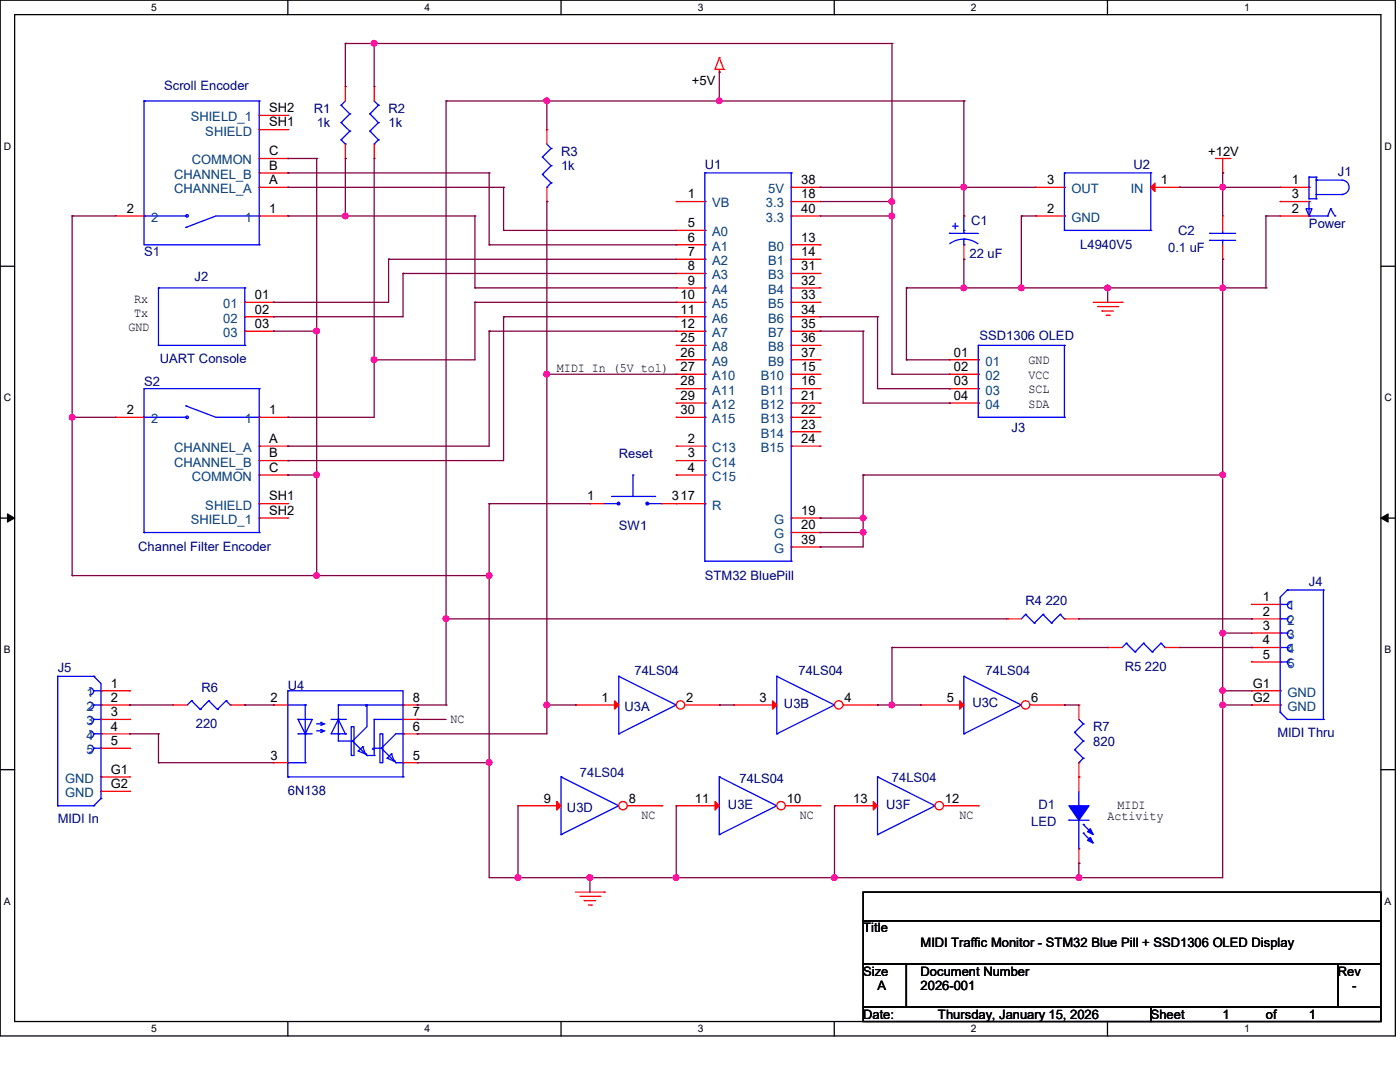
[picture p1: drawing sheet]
<svg xmlns="http://www.w3.org/2000/svg" width="279mm" height="216mm" viewBox="0 0 279 216" stroke-linecap="round" stroke-linejoin="round" font-family="sans-serif">
<path d="M0 0h278.5v206.7h-278.5zM2.9 2.9h272.7v200.9h-272.7z" fill="none" stroke="#000" stroke-width=".25"/>
<g fill="#fff">
<path d="M30.2 .3h1.1v2.3h-1.1z"/>
<path d="M30.2 204.1h1.1v2.3h-1.1z"/>
</g>
<path d="M57.4 0v2.9M57.4 203.8v2.9" fill="none" stroke="#000" stroke-width=".25"/>
<g fill="#fff">
<path d="M84.7 .3h1.1v2.3h-1.1z"/>
<path d="M84.7 204.1h1.1v2.3h-1.1z"/>
</g>
<path d="M112 0v2.9M112 203.8v2.9" fill="none" stroke="#000" stroke-width=".25"/>
<g fill="#fff">
<path d="M139.2 .3h1.1v2.3h-1.1z"/>
<path d="M139.2 204.1h1.1v2.3h-1.1z"/>
</g>
<path d="M166.5 0v2.9M166.5 203.8v2.9" fill="none" stroke="#000" stroke-width=".25"/>
<g fill="#fff">
<path d="M193.8 .3h1.1v2.3h-1.1z"/>
<path d="M193.8 204.1h1.1v2.3h-1.1z"/>
</g>
<path d="M221 0v2.9M221 203.8v2.9" fill="none" stroke="#000" stroke-width=".25"/>
<g fill="#fff">
<path d="M248.3 .3h1.1v2.3h-1.1z"/>
<path d="M248.3 204.1h1.1v2.3h-1.1z"/>
<path d="M.8 28h1.4v2.3h-1.4z"/>
<path d="M276.3 28h1.4v2.3h-1.4z"/>
<path d="M.8 78.2h1.4v2.3h-1.4z"/>
<path d="M276.3 78.2h1.4v2.3h-1.4z"/>
</g>
<path d="M0 53.1h2.9M275.6 53.1h2.9" fill="none" stroke="#000" stroke-width=".25"/>
<g fill="#fff">
<path d="M.8 128.5h1.3v2.2h-1.3z"/>
<path d="M276.3 128.5h1.3v2.2h-1.3z"/>
</g>
<path d="M0 103.4h2.9M275.6 103.4h2.9" fill="none" stroke="#000" stroke-width=".25"/>
<path d="M1.5 102.5l1.4 .9-1.4 .8zM275.6 103.4l1.4-.9v1.7z" fill="#000" stroke="#000" stroke-width=".2"/>
<g fill="#fff">
<path d="M.8 178.7h1.3v2.2h-1.3z"/>
<path d="M276.3 178.7h1.3v2.2h-1.3z"/>
</g>
<path d="M0 153.6h2.9M275.6 153.6h2.9M172.3 178h103.3v5.7h-103.3zM172.3 183.7h103.3v8.7h-103.3zM172.3 192.4h8.6v8.6h-8.6zM180.9 192.4h86.1v8.6h-86.1zM267 192.4h8.6v8.6h-8.6zM172.3 201h57.4v2.8h-57.4zM229.7 201h45.9v2.8h-45.9z" fill="none" stroke="#000" stroke-width=".25"/>
<g fill="none" stroke="#f00" stroke-width=".25">
<path d="M142.7 13.8h.1M142.7 13.8h1.7M143.6 14.4h.1M143.6 11.5h.1M143.6 13.8v.6M143.6 11.5l-.9 2.3M143.6 11.5l.8 2.3M144.4 13.8h.1M206.7 37.4h.1M206.7 37.4h5.7M229.7 37.4h5.7M235.4 37.4h.1"/>
<path d="M242.6 31.6h2.8M244 34.5h.1M244 31.6v2.9M245.4 31.6h.1M206.7 43.1h.1M206.7 43.1h5.7M218.2 60.3h5.7M219 61.2h4.1M219.9 62.1h.1M219.9 62.1h2.3M220.8 62.9h.6M221.4 62.9h.1"/>
<path d="M223.1 61.2h.1M223.9 60.3h.1M34.5 140.7h.1M34.5 140.7h2.9M46 140.7h2.9M48.9 140.7h.1M114.9 178h5.7M115.7 178.9h4M116.6 179.7h.1M116.6 179.7h2.3M119.7 178.9h.1M120.6 178h.1"/>
<path d="M135 160.8h.1M135 160.8h8.6M117.4 180.6h.6M118 180.6h.1"/>
</g>
<g fill="none" stroke="#00f" stroke-width=".25">
<path d="M212.4 34.5h.1M212.4 37.4h.1M212.4 34.5v11.5M212.4 34.5h17.3M229.7 34.5h.1M229.7 37.4h.1M229.7 34.5v11.5M212.4 46h.1M212.4 43.1h.1M212.4 46h17.3M229.7 46h.1M38.2 139.8h.1"/>
<path d="M38.2 139.8l-.8 .9M38.2 139.8l1.8 1.8M41.7 139.8h.1M41.7 139.8l-1.7 1.8M41.7 139.8l1.7 1.8M45.1 139.8h.1M45.1 139.8l-1.7 1.8M45.1 139.8l.9 .9M40 141.6h.1M43.4 141.6h.1M46 140.7h.1M143.6 155h.1"/>
<path d="M143.6 155l11.4 5.8M143.6 155v11.5M143.6 166.5h.1M155 160.8h.1M155 160.8l-11.4 5.7"/>
</g>
<g fill="#f00" stroke="#f00" stroke-width=".25">
<path d="M229.7 37.4l.8-.9v1.7z"/>
<path d="M142.7 159.9l.9 .9-.9 .8z"/>
</g>
<circle cx="155.9" cy="160.8" r=".84" fill="#fff" stroke="#f00" stroke-width=".25"/>
<path d="M255.5 37.4h.1M255.5 37.4h5.7M255.5 43.1h.1M255.5 40.2h.1M255.5 43.1h5.7M255.5 40.2h5.7M183.7 140.7h.1M183.7 140.7h8.7M156.8 160.8h6.9M163.7 160.8h.1" fill="none" stroke="#f00" stroke-width=".25"/>
<g fill="none" stroke="#00f" stroke-width=".25">
<path d="M261.2 39.7h.1M261.2 35.3h.1M261.2 37.4h.1M261.2 39.7h1.5M261.2 35.3v4.4M261.2 35.3h1.5M262.7 35.9h5.1a1.42 1.42 0 0 1 1.4 1.5 1.42 1.42 0 0 1-1.4 1.4M262.7 35.9h.1M262.7 38.8h.1M262.7 39.7h.1M262.7 35.3h.1M262.7 35.3v4.4"/>
<path d="M262.7 38.8h5.1M267.8 38.8h.1M260.6 41.7h1.2l-.6 1.4zM261.2 43.1h.1M261.2 40.2h.1M261.2 40.2v2.9M261.2 43.1h3.8M265 43.1h.1M265.6 41.7h.1M265.6 41.7l-.6 1.4M265.6 41.7l.8 1.4M266.4 43.1h.1"/>
<path d="M192.4 135h.1M192.4 135l11.4 5.7M192.4 135v11.4M192.4 146.4h.1M203.8 140.7h.1M203.8 140.7l-11.4 5.7"/>
</g>
<path d="M191.5 139.8l.9 .9-.9 .8z" fill="#f00" stroke="#f00" stroke-width=".25"/>
<circle cx="204.7" cy="140.7" r=".84" fill="#fff" stroke="#f00" stroke-width=".25"/>
<path d="M205.6 140.7h6.8M212.4 140.7h.1M103.4 160.8h.1M103.4 160.8h8.6" fill="none" stroke="#f00" stroke-width=".25"/>
<path d="M112 155h.1M112 155l11.5 5.8M112 155v11.5M112 166.5h.1M123.5 160.8h.1M123.5 160.8l-11.5 5.7" fill="none" stroke="#00f" stroke-width=".25"/>
<path d="M111.1 159.9l.9 .9-.9 .8z" fill="#f00" stroke="#f00" stroke-width=".25"/>
<circle cx="124.3" cy="160.8" r=".84" fill="#fff" stroke="#f00" stroke-width=".25"/>
<g fill="none" stroke="#f00" stroke-width=".25">
<path d="M157.9 37.4h5.8M163.7 37.4h.1M135 40.2h.1M135 46h.1M135 48.9h.1M135 51.7h.1M135 54.6h.1M135 57.4h.1M135 40.2h5.7M135 46h5.7M135 48.9h5.7M135 51.7h5.7"/>
<path d="M135 54.6h5.7M135 57.4h5.7M157.9 40.2h5.8M157.9 48.9h5.8M157.9 51.7h5.8M157.9 54.6h5.8M157.9 57.4h5.8M157.9 43.1h5.8M163.7 48.9h.1M163.7 51.7h.1M163.7 40.2h.1M163.7 54.6h.1"/>
<path d="M163.7 57.4h.1M163.7 43.1h.1M48.9 60.3h5.7M48.9 63.2h5.7M48.9 66.1h5.7M54.6 60.3h.1M54.6 63.2h.1M54.6 66.1h.1M135 60.3h.1M135 63.2h.1M135 66.1h.1M135 68.9h.1"/>
<path d="M135 71.8h.1M135 74.7h.1M135 77.6h.1M135 60.3h5.7M135 63.2h5.7M135 66.1h5.7M135 74.7h5.7M135 77.6h5.7M135 68.9h5.7M135 71.8h5.7M157.9 60.3h5.8M157.9 63.2h5.8"/>
<path d="M157.9 66.1h5.8M157.9 74.7h5.8M157.9 77.6h5.8M157.9 68.9h5.8M157.9 71.8h5.8M163.7 74.7h.1M163.7 77.6h.1M163.7 60.3h.1M163.7 63.2h.1M163.7 66.1h.1M163.7 68.9h.1M163.7 71.8h.1"/>
<path d="M135 89h.1M135 91.9h.1M135 94.8h.1M135 80.4h.1M135 83.3h.1M135 89h5.7M135 91.9h5.7M135 94.8h5.7M135 80.4h5.7M135 83.3h5.7M157.9 89h5.8M157.9 80.4h5.8"/>
<path d="M157.9 83.3h5.8M157.9 86.1h5.8M163.7 80.4h.1M163.7 83.3h.1M163.7 86.1h.1M163.7 89h.1M117.7 100.5h.1M117.7 100.5h2.9M132.1 100.5h8.6M135 100.5h.1M157.9 103.4h5.8M157.9 106.3h5.8"/>
<path d="M157.9 109.1h5.8M163.7 103.4h.1M163.7 106.3h.1M163.7 109.1h.1M215.3 140.7h.1M215.3 155h.1M215.3 140.7v2.9M215.3 152.2v2.8M125.2 160.8h6.9M132.1 160.8h.1M166.5 160.8h.1M166.5 160.8h8.6"/>
</g>
<g fill="none" stroke="#00f" stroke-width=".25">
<path d="M140.7 34.5h.1M140.7 34.5v77.5M140.7 34.5h17.2M157.9 34.5h.1M157.9 37.4h.1M157.9 34.5v77.5M31.6 57.4h.1M31.6 57.4h17.3M31.6 57.4v11.5M48.9 57.4h.1M48.9 57.4v11.5M140.7 40.2h.1"/>
<path d="M140.7 46h.1M140.7 48.9h.1M140.7 51.7h.1M140.7 54.6h.1M140.7 57.4h.1M157.9 48.9h.1M157.9 51.7h.1M157.9 40.2h.1M157.9 54.6h.1M157.9 57.4h.1M157.9 43.1h.1M31.6 68.9h.1"/>
<path d="M31.6 68.9h17.3M48.9 68.9h.1M48.9 60.3h.1M48.9 63.2h.1M48.9 66.1h.1M140.7 60.3h.1M140.7 63.2h.1M140.7 66.1h.1M140.7 68.9h.1M140.7 71.8h.1M140.7 74.7h.1M140.7 77.6h.1"/>
<path d="M157.9 74.7h.1M157.9 77.6h.1M157.9 60.3h.1M157.9 63.2h.1M157.9 66.1h.1M157.9 68.9h.1M157.9 71.8h.1M122 99.1h8.6M126.3 99.1h.1M126.3 94.8h.1M126.3 94.8v4.3M130.6 99.1h.1"/>
<path d="M140.7 89h.1M140.7 91.9h.1M140.7 94.8h.1M140.7 80.4h.1M140.7 83.3h.1M157.9 80.4h.1M157.9 83.3h.1M157.9 86.1h.1M157.9 89h.1M120.6 100.5h2.9M123.5 100.5h.1M129.2 100.5h2.9"/>
<path d="M132.1 100.5h.1M140.7 112h.1M140.7 100.5h.1M140.7 112h17.2M157.9 112h.1M157.9 103.4h.1M157.9 106.3h.1M157.9 109.1h.1M175.1 155h.1M175.1 155l11.5 5.8M175.1 155v11.5M214.5 146.1h.1"/>
<path d="M214.5 149.6h.1M214.5 146.1l1.7 1.8M214.5 149.6l1.7 1.7M215.3 152.2h.1M215.3 143.6l.9 .8M216.2 144.4h.1M216.2 147.9h.1M216.2 151.3h.1M216.2 144.4l-1.7 1.7M216.2 147.9l-1.7 1.7M216.2 151.3l-.9 .9M175.1 166.5h.1"/>
<path d="M186.6 160.8h.1M186.6 160.8l-11.5 5.7"/>
</g>
<g fill="#00f" stroke="#00f" stroke-width=".25">
<circle cx="123.4" cy="100.5" r=".27"/>
<circle cx="129.2" cy="100.5" r=".28"/>
</g>
<path d="M174.3 159.9l.8 .9-.8 .8z" fill="#f00" stroke="#f00" stroke-width=".25"/>
<circle cx="187.5" cy="160.8" r=".84" fill="#fff" stroke="#f00" stroke-width=".25"/>
<g fill="none" stroke="#f00" stroke-width=".25">
<path d="M68.9 17.3h.1M68.9 17.3v2.9M68.9 31.6h.1M68.9 28.7v2.9M109.1 25.9h.1M109.1 25.9v2.8M109.1 37.4v2.8M109.1 40.2h.1M192.4 51.7h.1M192.4 43.1h.1M192.4 48.9v2.8M244 43.1h.1"/>
<path d="M244 51.7h.1M244 43.1v2.9M244 48.9v2.8M189.5 71.8h.1M189.5 74.7h.1M189.5 77.6h.1M189.5 71.8h5.7M189.5 74.7h5.7M189.5 77.6h5.7M23 83.3h.1M23 83.3h5.7M51.7 83.3h5.7"/>
<path d="M51.7 89h5.7M51.7 91.9h5.7M51.7 94.8h5.7M57.4 83.3h.1M57.4 89h.1M57.4 91.9h.1M57.4 94.8h.1M189.5 80.4h.1M189.5 80.4h5.7M51.7 103.4h5.7M51.7 100.5h5.7M57.4 103.4h.1"/>
<path d="M57.4 100.5h.1M20.2 137.8h5.7M25.9 137.8h.1M249.8 137.8h.1M249.8 120.6h.1M249.8 123.5h.1M249.8 126.3h.1M249.8 129.2h.1M249.8 132.1h.1M249.8 137.8h5.7M249.8 120.6h5.7M249.8 123.5h5.7"/>
<path d="M249.8 126.3h5.7M249.8 129.2h5.7M249.8 132.1h5.7M20.2 140.7h5.7M20.2 146.4h5.7M20.2 143.6h5.7M20.2 155h5.7M20.2 157.9h5.7M20.2 149.3h5.7M25.9 155h.1M25.9 157.9h.1M25.9 140.7h.1"/>
<path d="M25.9 143.6h.1M25.9 146.4h.1M25.9 149.3h.1M54.6 140.7h.1M54.6 152.2h.1M54.6 140.7h2.8M54.6 152.2h2.8M80.4 140.7h2.9M80.4 152.2h2.9M80.4 146.4h2.9M80.4 143.6h2.9M83.3 152.2h.1"/>
<path d="M83.3 146.4h.1M83.3 143.6h.1M83.3 140.7h.1M114.9 140.7h.1M114.9 140.7h8.6M249.8 140.7h.1M249.8 140.7h5.7M188.3 160.8h6.9M195.2 160.8h.1"/>
</g>
<g fill="none" stroke="#00f" stroke-width=".25">
<path d="M68.1 21h.1M68.1 24.5h.1M68.1 27.9h.1M68.1 21l1.7 1.7M68.1 24.5l1.7 1.7M68.1 27.9l.8 .8M68.9 28.7h.1M68.9 20.2l-.8 .8M69.8 22.7h.1M69.8 26.2h.1M69.8 22.7l-1.7 1.8M69.8 26.2l-1.7 1.7"/>
<path d="M108.2 31.3h.1M108.2 34.8h.1M108.2 31.3l1.8 1.8M108.2 34.8l1.8 1.7M109.1 37.4h.1M109.1 28.7l.9 .9M110 29.6h.1M110 33.1h.1M110 36.5h.1M110 29.6l-1.8 1.7M110 33.1l-1.8 1.7M110 36.5l-.9 .9"/>
<path d="M189.5 46.6h.1M189.5 46.6h5.7M189.5 48.6a4.7 4.7 0 0 1 5.7 .1M190.1 45.1h1.1zM190.6 44.5v1.2zM192.4 46.6h.1M192.4 47.7h.1M192.4 46h.1M192.4 48.9h.1M192.4 43.1v3.5M192.4 47.7v1.2M241.4 48h.1"/>
<path d="M241.4 46.6h.1M241.4 48h5.2M241.4 46.6h5.2M244 46.6h.1M244 48h.1M244 46v.6M244 48v.9M51.7 77.6h.1M51.7 77.6h-23v28.7M51.7 77.6v28.7M195.2 68.9h.1M195.2 71.8h.1"/>
<path d="M195.2 74.7h.1M195.2 77.6h.1M195.2 68.9v14.4M195.2 68.9h17.2M212.4 68.9h.1M212.4 68.9v14.4M28.7 83.3h.1M28.7 83.3h8.4M37.1 81h.1M37.1 83.3h.1M37.1 81l6 2.3h8.6M51.7 83.3h.1"/>
<path d="M51.7 89h.1M51.7 91.9h.1M51.7 94.8h.1M195.2 83.3h.1M195.2 80.4h.1M195.2 83.3h17.2M212.4 83.3h.1M28.7 106.3h.1M28.7 106.3h23M51.7 106.3h.1M51.7 100.5h.1M51.7 103.4h.1"/>
<path d="M256.9 117.7h.1M256.9 117.7l-1.4 1.5v22.9M256.9 117.7h7.2M264.1 117.7h.1M264.1 117.7v25.9M11.5 135h.1M11.5 135v25.8M11.5 135h7.2M17.9 137.3a.7 .7 0 0 1 .8 .6 .7 .7 0 0 1-.8 .7M18.7 135h.1M18.7 137.8h.1M18.7 137.8h1.5"/>
<path d="M18.7 135l1.5 1.4v22.9M20.2 137.8h.1M57.4 137.8h.1M57.4 137.8h23v17.2M57.4 137.8v17.2M123.5 135h.1M123.5 135l11.5 5.7M123.5 135v11.4M255.5 120.6h.1M255.5 123.5h.1M255.5 126.3h.1M255.5 129.2h.1"/>
<path d="M255.5 132.1h.1M255.5 137.8h.1M255.5 120.6h1.4M255.5 123.5h1.4M255.5 126.3h1.4M255.5 129.2h1.4M255.5 132.1h1.4M256.9 120.6h.1M256.9 123.5h.1M256.9 126.3h.1M256.9 129.2h.1M256.9 132.1h.1"/>
<path d="M257.8 120a.7 .7 0 0 0-.9 .7 .7 .7 0 0 0 .9 .7M257.8 122.9a.7 .7 0 0 0-.9 .7 .7 .7 0 0 0 .9 .7M257.8 125.8a.7 .7 0 0 0-.9 .7 .7 .7 0 0 0 .9 .6M257.8 128.7a.7 .7 0 0 0-.9 .6 .7 .7 0 0 0 .9 .7M257.8 131.5a.7 .7 0 0 0-.9 .7 .7 .7 0 0 0 .9 .7M17.9 140.1a.7 .7 0 0 1 .8 .7 .7 .7 0 0 1-.8 .7M17.9 143a.7 .7 0 0 1 .8 .7 .7 .7 0 0 1-.8 .7M17.9 145.8a.7 .7 0 0 1 .8 .7 .7 .7 0 0 1-.8 .7M17.9 148.7a.7 .7 0 0 1 .8 .7 .7 .7 0 0 1-.8 .7M18.7 140.7h.1M18.7 143.6h.1M18.7 146.4h.1"/>
<path d="M18.7 149.3h.1M18.7 149.3h1.5M18.7 146.4h1.5M18.7 143.6h1.5M18.7 140.7h1.5M20.2 159.3h.1M20.2 140.7h.1M20.2 143.6h.1M20.2 146.4h.1M20.2 149.3h.1M20.2 155h.1M20.2 157.9h.1"/>
<path d="M20.2 159.3l-1.5 1.5M57.4 155h.1M57.4 140.7h.1M57.4 152.2h.1M57.4 140.7h3.5M57.4 155h23M57.4 152.2h3.5M59.5 143.6h.1M59.5 146.4h.1M59.5 143.6h2.8l-1.4 2.8M59.5 143.6l1.4 2.8M59.5 146.4h2.8"/>
<path d="M60.9 146.4h.1M60.9 143.6h.1M60.9 140.7h.1M60.9 152.2h.1M60.9 140.7v11.5M63.2 144.4h1.4M63.2 145.8h1.4M64.1 144.1h.1M64.1 144.7h.1M64.1 145.6h.1M64.1 146.1h.1M64.1 144.1l.5 .3"/>
<path d="M64.1 145.6l.5 .2M64.6 144.4h.1M64.6 145.8h.1M64.6 144.4l-.5 .3M64.6 145.8l-.5 .3M66.1 143.6h2.8M67.5 143.6h.1M67.5 146.4h.1M67.5 140.7h.1M67.5 143.6l-1.4 2.8h2.8M67.5 143.6l1.4 2.8M67.5 140.7v7.2h2.9"/>
<path d="M67.5 140.7h12.9M68.9 146.4h.1M68.9 143.6h.1M70.1 145h.6v5.7h-.6zM70.4 147.9h.1M70.4 147.9l2.8 2.8M71.5 149.9h.1M71.5 149.9l1.4 .6M72.4 149h.1M72.4 149l.5 1.5M72.4 149l-.9 .9M72.9 150.5h.1"/>
<path d="M73.2 140.7h.1M73.2 150.7h.1M73.2 140.7v4.3l-2.8 2.9M73.2 150.7h1.5M74.7 143.6h.1M74.7 149.3h.1M74.7 150.7h.1M74.7 149.3h1.4M74.7 143.6v7.1M74.7 143.6h5.7M75.8 146.4h.6v5.8h-.6zM76.1 149.3h.1"/>
<path d="M76.1 149.3l2.9 2.9M77.3 151.3h.1M77.3 151.3l1.4 .6M78.1 150.5h.1M78.1 150.5l.6 1.4M78.1 150.5l-.8 .8M78.7 151.9h.1M79 152.2h.1M79 152.2h1.4M80.4 143.6h.1M80.4 140.7h.1M80.4 155h.1"/>
<path d="M80.4 152.2h.1M80.4 146.4h.1M80.4 146.4h-1.4l-2.9 2.9M123.5 146.4h.1M135 140.7h.1M135 140.7l-11.5 5.7M255.5 142.1h.1M255.5 140.7h.1M255.5 142.1l1.4 1.5M256.9 143.6h.1M256.9 143.6h7.2M264.1 143.6h.1"/>
<path d="M11.5 160.8h.1M11.5 160.8h7.2M18.7 160.8h.1"/>
<circle cx="37.3" cy="83.3" r=".25"/>
</g>
<g fill="#00f" stroke="#00f" stroke-width=".25">
<circle cx="73.1" cy="140.8" r=".13"/>
<circle cx="74.5" cy="149.4" r=".13"/>
</g>
<path d="M122.6 139.8l.9 .9-.9 .8z" fill="#f00" stroke="#f00" stroke-width=".25"/>
<circle cx="135.8" cy="140.7" r=".84" fill="#fff" stroke="#f00" stroke-width=".25"/>
<path d="M74.7 17.3h.1M74.7 17.3v2.9M74.7 31.6h.1M74.7 28.7v2.9M136.7 140.7h6.9M143.6 140.7h.1M146.4 140.7h.1M146.4 140.7h8.6M215.3 155h.1M215.3 155v2.9M215.3 172.3h.1M215.3 169.4v2.9" fill="none" stroke="#f00" stroke-width=".25"/>
<g fill="none" stroke="#00f" stroke-width=".25">
<path d="M73.8 22.7h.1M73.8 26.2h.1M73.8 22.7l1.7 1.8M73.8 26.2l1.7 1.7M74.7 28.7h.1M74.7 20.2l.8 .8M75.5 21h.1M75.5 24.5h.1M75.5 27.9h.1M75.5 21l-1.7 1.7M75.5 24.5l-1.7 1.7M75.5 27.9l-.8 .8"/>
<path d="M155 135h.1M155 135l11.5 5.7M155 135v11.4M155 146.4h.1M166.5 140.7h.1M166.5 140.7l-11.5 5.7M215.3 157.9v2.9M213.3 163.7h.1M213.3 163.7h4M215.3 160.8h.1M215.3 169.4h.1M215.3 163.7v5.7"/>
<path d="M216.2 164.5h.1M216.2 166.2h.1M216.2 164.5l1.7 1.7M216.2 166.2l1.7 1.8"/>
</g>
<g fill="#00f" stroke="#00f" stroke-width=".25">
<path d="M213.3 160.8h4l-2 2.9z" fill-rule="evenodd"/>
<path d="M217.6 167.1l.6 1.1-1.2-.5z" fill-rule="evenodd"/>
<path d="M217.6 165.4l.6 1.1-1.2-.6z" fill-rule="evenodd"/>
</g>
<path d="M154.2 139.8l.8 .9-.8 .8z" fill="#f00" stroke="#f00" stroke-width=".25"/>
<circle cx="167.4" cy="140.7" r=".84" fill="#fff" stroke="#f00" stroke-width=".25"/>
<g fill="none" stroke="#f00" stroke-width=".25">
<path d="M51.7 37.4h5.7M51.7 34.5h5.7M51.7 31.6h5.7M51.7 23h5.7M51.7 25.9h5.7M57.4 37.4h.1M57.4 34.5h.1M57.4 31.6h.1M57.4 23h.1M57.4 25.9h.1M23 43.1h.1M23 43.1h5.7"/>
<path d="M51.7 43.1h5.7M57.4 43.1h.1M201 123.5h.1M201 123.5h2.8M212.4 123.5h2.9M215.3 123.5h.1M221.1 129.2h.1M221.1 129.2h2.8M232.5 129.2h2.9M235.4 129.2h.1M168.3 140.7h6.8M175.1 140.7h.1"/>
</g>
<g fill="none" stroke="#00f" stroke-width=".25">
<path d="M28.7 20.2h.1M28.7 20.2h23M28.7 20.2v28.7h23M51.7 20.2h.1M51.7 37.4h.1M51.7 34.5h.1M51.7 25.9h.1M51.7 31.6h.1M51.7 23h.1M51.7 20.2v28.7M28.7 43.1h.1M28.7 43.1h8.4"/>
<path d="M37.1 45.4h.1M37.1 43.1h.1M51.7 43.1h.1M51.7 48.9h.1M51.7 43.1h-8.6l-6 2.3M204.7 122.6h.1M204.7 122.6l-.9 .9M204.7 122.6l1.7 1.7M206.4 124.3h.1M208.2 122.6h.1M208.2 122.6l-1.8 1.7M208.2 122.6l1.6 1.7"/>
<path d="M209.8 124.3h.1M211.6 122.6h.1M211.6 122.6l-1.8 1.7M211.6 122.6l.8 .9M212.4 123.5h.1M224.8 128.4h.1M224.8 128.4l-.9 .8M224.8 128.4l1.7 1.7M226.5 130.1h.1M228.2 128.4h.1M228.2 128.4l-1.7 1.7M228.2 128.4l1.8 1.7"/>
<path d="M230 130.1h.1M231.7 128.4h.1M231.7 128.4l-1.7 1.7M231.7 128.4l.8 .8M232.5 129.2h.1"/>
<circle cx="37.3" cy="43.1" r=".25"/>
</g>
<g fill="none" stroke="#800040" stroke-width=".25">
<path d="M68.9 8.7h.1M68.9 8.7h109.1M68.9 8.7v8.6M74.7 8.7h.1M74.7 8.7v8.6M143.6 14.4h.1M143.6 14.4v5.8M178 8.7h.1M178 8.7v66M57.4 34.5h.1M57.4 37.4h.1M57.4 31.6h.1"/>
<path d="M57.4 37.4h43.1M57.4 34.5h40.2M57.4 31.6h5.8M63.2 31.6h.1M63.2 31.6v83.3M68.9 31.6h.1M68.9 31.6v11.5M74.7 31.6v51.7h-17.3M89 20.2h.1M89 20.2h103.4M89 20.2v120.5M97.6 34.5h.1"/>
<path d="M97.6 34.5v14.4M100.5 37.4h.1M100.5 37.4v8.6M109.1 20.2h.1M109.1 20.2v5.7M163.7 37.4h.1M163.7 37.4h43M192.4 20.2h.1M192.4 37.4h.1M192.4 20.2v22.9M235.4 37.4h.1M235.4 37.4h20.1"/>
<path d="M244 37.4h.1M244 34.5h.1M244 34.5v8.6M14.4 43.1h.1M14.4 43.1h8.6M14.4 43.1v71.8M57.4 43.1h.1M57.4 43.1h37.4M68.9 43.1h.1M77.6 51.7h.1M77.6 51.7v8.6h-23M77.6 51.7h57.4"/>
<path d="M80.4 54.6h.1M80.4 54.6v8.6h-25.8M80.4 54.6h54.6M94.8 57.4h.1M94.8 43.1h.1M94.8 57.4h40.2M94.8 43.1v14.3M97.6 48.9h.1M97.6 48.9h37.4M100.5 46h.1M100.5 46h34.5M109.1 40.2h.1"/>
<path d="M109.1 40.2v106.2h-25.8M163.7 43.1h14.3M163.7 40.2h14.3M178 40.2h.1M178 43.1h.1M180.9 57.4h.1M180.9 57.4h71.7M180.9 57.4v14.4M192.4 51.7h.1M192.4 57.4h.1M192.4 51.7v5.7M203.8 43.1h.1"/>
<path d="M203.8 57.4h.1M203.8 43.1h2.9M203.8 43.1v14.3M221.1 57.4h.1M221.1 57.4v2.9M244 51.7h.1M244 57.4h.1M244 51.7v123.4h-146.4v-74.6M252.6 43.1h.1M252.6 57.4h.1M252.6 43.1h2.9M252.6 43.1v14.3"/>
<path d="M54.6 60.3h.1M54.6 63.2h.1M54.6 66.1h.1M54.6 66.1h8.6M63.2 66.1h.1M74.7 71.8h.1M94.8 60.3h.1M94.8 60.3h40.2M94.8 60.3v11.5h-20.1M97.6 66.1h.1M97.6 66.1h37.4M97.6 66.1v22.9h-40.2"/>
<path d="M100.5 63.2h.1M100.5 63.2h34.5M100.5 63.2v28.7h-43.1M109.1 74.7h.1M109.1 74.7h25.9M163.7 63.2h.1M163.7 66.1h.1M163.7 63.2h11.4M163.7 66.1h8.6M172.3 66.1h.1M172.3 66.1v14.3h17.2M175.1 63.2h.1"/>
<path d="M175.1 63.2v14.4h14.4M178 74.7h.1M178 74.7h11.5M180.9 71.8h.1M180.9 71.8h8.6M189.5 77.6h.1M14.4 83.3h.1M14.4 83.3h8.6M57.4 83.3h.1M57.4 94.8h.1M57.4 89h.1M57.4 91.9h.1"/>
<path d="M57.4 94.8h5.8M63.2 94.8h.1M172.3 94.8h.1M172.3 94.8v14.3h-8.6M172.3 94.8h71.7M189.5 80.4h.1M14.4 114.9h.1M14.4 114.9h83.2M63.2 114.9h.1M97.6 100.5h.1M97.6 114.9h.1M97.6 100.5h20.1"/>
<path d="M163.7 103.4h.1M163.7 106.3h.1M163.7 109.1h.1M163.7 103.4h8.6M163.7 106.3h8.6M172.3 103.4h.1M172.3 106.3h.1M89 123.5h.1M89 123.5h112M178 129.2h.1M178 129.2v11.5M178 129.2h43.1"/>
<path d="M215.3 123.5h34.5M235.4 129.2h14.4M244 126.3h.1M244 137.8h.1M244 137.8h5.8M244 126.3h5.8M249.8 123.5h.1M249.8 129.2h.1M25.9 140.7h.1M25.9 146.4h.1M25.9 146.4h5.7M25.9 140.7h8.6"/>
<path d="M31.6 152.2h.1M31.6 146.4h.1M31.6 152.2h23M31.6 146.4v5.8M48.9 140.7h.1M48.9 140.7h5.7M83.3 146.4h.1M83.3 140.7h.1M83.3 152.2h.1M83.3 143.6h.1M83.3 140.7h5.7M83.3 152.2h14.3"/>
<path d="M83.3 143.6h5.7M89 140.7h.1M97.6 152.2h.1M109.1 140.7h.1M109.1 140.7h5.8M143.6 140.7h.1M143.6 140.7h2.8M175.1 140.7h.1M175.1 140.7h8.6M178 140.7h.1M212.4 140.7h.1M212.4 140.7h2.9"/>
<path d="M244 140.7h.1M244 140.7h5.8M103.4 175.1h.1M103.4 160.8v14.3M117.7 175.1h.1M117.7 175.1v2.9M135 175.1h.1M135 160.8v14.3M166.5 175.1h.1M166.5 160.8h.1M166.5 160.8v14.3M215.3 172.3h.1"/>
<path d="M215.3 175.1h.1M215.3 172.3v2.8"/>
</g>
<g fill="#f0f" stroke="#f0f" stroke-width=".25">
<circle cx="192.3" cy="37.3" r=".55"/>
<circle cx="244" cy="37.3" r=".55"/>
<circle cx="192.3" cy="57.4" r=".55"/>
<circle cx="244" cy="57.4" r=".55"/>
<circle cx="221" cy="57.4" r=".55"/>
<circle cx="203.8" cy="57.4" r=".56"/>
<circle cx="178" cy="40.2" r=".55"/>
<circle cx="109.1" cy="140.7" r=".55"/>
<circle cx="109.1" cy="74.7" r=".55"/>
<circle cx="143.6" cy="20.1" r=".55"/>
<circle cx="109.1" cy="20.1" r=".55"/>
<circle cx="244" cy="94.7" r=".55"/>
<circle cx="244" cy="126.3" r=".55"/>
<circle cx="97.6" cy="152.1" r=".55"/>
<circle cx="14.4" cy="83.3" r=".55"/>
<circle cx="63.2" cy="114.9" r=".55"/>
<circle cx="63.2" cy="94.7" r=".55"/>
<circle cx="63.2" cy="66" r=".55"/>
<circle cx="172.3" cy="106.2" r=".55"/>
<circle cx="172.3" cy="103.4" r=".55"/>
<circle cx="244" cy="137.8" r=".55"/>
<circle cx="244" cy="140.7" r=".55"/>
<circle cx="178" cy="140.7" r=".55"/>
<circle cx="74.7" cy="8.6" r=".56"/>
<circle cx="68.9" cy="43.1" r=".55"/>
<circle cx="74.7" cy="71.8" r=".56"/>
<circle cx="97.6" cy="114.9" r=".55"/>
<circle cx="103.4" cy="175.1" r=".56"/>
<circle cx="117.7" cy="175.1" r=".56"/>
<circle cx="134.9" cy="175.1" r=".55"/>
<circle cx="166.5" cy="175.1" r=".55"/>
<circle cx="215.3" cy="175.1" r=".55"/>
<circle cx="178" cy="43.1" r=".55"/>
<circle cx="89" cy="123.4" r=".56"/>
</g>
<g font-size="2.6" fill="#000080">
<text x="32.8" y="17.9">Scroll Encoder</text>
<text x="62.6" y="22.5">R1</text>
<text x="77.6" y="22.5">R2</text>
<text x="63.2" y="25.4">1k</text>
<text x="77.6" y="25.4">1k</text>
<text x="112" y="31.1">R3</text>
<text x="112" y="34">1k</text>
<text x="140.7" y="33.7">U1</text>
<text x="226.2" y="33.7">U2</text>
<text x="267" y="35.1">J1</text>
<text x="193.8" y="44.9">C1</text>
<text x="235.1" y="46.9">C2</text>
<text x="261.2" y="45.4">Power</text>
<text x="28.7" y="51.2">S1</text>
<text x="193.5" y="51.5">22 uF</text>
<text x="215.6" y="49.7">L4940V5</text>
<text x="233.1" y="50.3">0.1 uF</text>
<text x="38.8" y="56">J2</text>
<text x="195.5" y="67.8">SSD1306 OLED</text>
<text x="28.7" y="77">S2</text>
<text x="31.9" y="72.4">UART Console</text>
<text x="201.8" y="86.2">J3</text>
<text x="123.5" y="91.4">Reset</text>
<text x="123.5" y="105.7">SW1</text>
<text x="27.6" y="110">Channel Filter Encoder</text>
<text x="140.7" y="115.7">STM32 BluePill</text>
<text x="261.2" y="116.9">J4</text>
<text x="204.7" y="120.6">R4 220</text>
<text x="11.5" y="134.1">J5</text>
<text x="57.4" y="137.6">U4</text>
<text x="126.6" y="134.7">74LS04</text>
<text x="159.3" y="134.7">74LS04</text>
<text x="196.7" y="134.7">74LS04</text>
<text x="224.5" y="133.8">R5 220</text>
<text x="40.2" y="138.1">R6</text>
<text x="124.6" y="141.9">U3A</text>
<text x="156.5" y="141.3">U3B</text>
<text x="194.1" y="141">U3C</text>
<text x="39.1" y="145.3">220</text>
<text x="218.2" y="145.9">R7</text>
<text x="218.2" y="148.8">820</text>
<text x="254.9" y="147">MIDI Thru</text>
<text x="115.7" y="155.1">74LS04</text>
<text x="178" y="156">74LS04</text>
<text x="57.4" y="158.5">6N138</text>
<text x="113.2" y="162">U3D</text>
<text x="145.3" y="161.4">U3E</text>
<text x="147.6" y="156.2">74LS04</text>
<text x="176.9" y="161.4">U3F</text>
<text x="207.3" y="161.4">D1</text>
<text x="11.5" y="164.3">MIDI In</text>
<text x="205.8" y="164.8">LED</text>
</g>
<g font-size="2.6">
<text x="138.1" y="17">+5V</text>
<text x="53.7" y="22.4">SH2</text>
<text x="53.7" y="25.2">SH1</text>
<text x="53.7" y="33.9">B</text>
<text x="53.7" y="31">C</text>
<text x="241.1" y="31.1">+12V</text>
<text x="53.7" y="36.7">A</text>
<text x="137.2" y="39.6">1</text>
<text x="159.9" y="39.6">18</text>
<text x="159.9" y="36.7">38</text>
<text x="209" y="36.7">3</text>
<text x="231.6" y="36.7">1</text>
<text x="257.8" y="36.7">1</text>
<text x="257.8" y="39.6">3</text>
<text x="25.3" y="42.5">2</text>
<text x="53.7" y="42.5">1</text>
<text x="137.2" y="45.3">5</text>
<text x="159.9" y="42.5">40</text>
<text x="209" y="42.5">2</text>
<text x="257.8" y="42.5">2</text>
<text x="137.2" y="48.2">6</text>
<text x="137.2" y="51.1">7</text>
<text x="137.2" y="53.9">8</text>
<text x="159.9" y="48.2">13</text>
<text x="159.9" y="51.1">14</text>
<text x="159.9" y="53.9">31</text>
<text x="50.8" y="59.7">01</text>
<text x="135.8" y="59.7">10</text>
<text x="137.2" y="56.8">9</text>
<text x="159.9" y="56.8">32</text>
<text x="159.9" y="59.7">33</text>
<text x="26.8" y="63.2">Tx</text>
<text x="26.8" y="60.4">Rx</text>
<text x="50.8" y="62.6">02</text>
<text x="50.8" y="65.4">03</text>
<text x="135.8" y="62.6">11</text>
<text x="135.8" y="65.4">12</text>
<text x="159.9" y="62.6">34</text>
<text x="159.9" y="65.4">35</text>
<text x="25.6" y="66.1">GND</text>
<text x="135.8" y="68.3">25</text>
<text x="135.8" y="71.2">26</text>
<text x="159.9" y="68.3">36</text>
<text x="159.9" y="71.2">37</text>
<text x="190.4" y="71.2">01</text>
<text x="111.1" y="74.2">MIDI In (5V tol)</text>
<text x="135.8" y="74">27</text>
<text x="135.8" y="76.9">28</text>
<text x="159.9" y="74">15</text>
<text x="159.9" y="76.9">16</text>
<text x="190.4" y="74">02</text>
<text x="190.4" y="76.9">03</text>
<text x="205.3" y="72.7">GND</text>
<text x="205.3" y="75.6">VCC</text>
<text x="25.3" y="82.6">2</text>
<text x="53.7" y="82.6">1</text>
<text x="135.8" y="79.8">29</text>
<text x="135.8" y="82.6">30</text>
<text x="159.9" y="79.8">21</text>
<text x="159.9" y="82.6">22</text>
<text x="190.4" y="79.8">04</text>
<text x="205.3" y="78.5">SCL</text>
<text x="205.3" y="81.3">SDA</text>
<text x="53.7" y="88.4">A</text>
<text x="137.2" y="88.4">2</text>
<text x="159.9" y="85.5">23</text>
<text x="159.9" y="88.4">24</text>
<text x="53.7" y="91.3">B</text>
<text x="53.7" y="94.1">C</text>
<text x="137.2" y="91.3">3</text>
<text x="137.2" y="94.1">4</text>
<text x="53.7" y="99.9">SH1</text>
<text x="117.2" y="99.9">1</text>
<text x="134.1" y="99.9">317</text>
<text x="53.7" y="102.7">SH2</text>
<text x="159.9" y="102.7">19</text>
<text x="159.9" y="105.6">20</text>
<text x="159.9" y="108.5">39</text>
<text x="252.1" y="120">1</text>
<text x="252.1" y="122.9">2</text>
<text x="252.1" y="125.7">3</text>
<text x="252.1" y="128.6">4</text>
<text x="252.1" y="131.4">5</text>
<text x="22.1" y="137.2">1</text>
<text x="250.1" y="137.2">G1</text>
<text x="22.1" y="140">2</text>
<text x="22.1" y="142.9">3</text>
<text x="54" y="140">2</text>
<text x="82.4" y="142.9">7</text>
<text x="82.4" y="140">8</text>
<text x="120.1" y="140">1</text>
<text x="136.9" y="140">2</text>
<text x="151.6" y="140">3</text>
<text x="168.5" y="140">4</text>
<text x="188.9" y="140">5</text>
<text x="205.8" y="140">6</text>
<text x="250.1" y="140">G2</text>
<text x="22.1" y="145.8">4</text>
<text x="22.1" y="148.7">5</text>
<text x="82.4" y="145.8">6</text>
<text x="89.9" y="144.2">NC</text>
<text x="22.1" y="154.4">G1</text>
<text x="54" y="151.6">3</text>
<text x="82.4" y="151.6">5</text>
<text x="22.1" y="157.3">G2</text>
<text x="108.5" y="160.1">9</text>
<text x="125.5" y="160.1">8</text>
<text x="138.7" y="160.1">11</text>
<text x="157" y="160.1">10</text>
<text x="170.3" y="160.1">13</text>
<text x="188.6" y="160.1">12</text>
<text x="223.1" y="161.4">MIDI</text>
<text x="128.1" y="163.4">NC</text>
<text x="159.6" y="163.4">NC</text>
<text x="191.5" y="163.4">NC</text>
<text x="221" y="163.7">Activity</text>
<text x="172.3" y="186.1">Title</text>
<text x="183.7" y="188.9">MIDI Traffic Monitor - STM32 Blue Pill + SSD1306 OLED Display</text>
<text x="172.3" y="194.7">Size</text>
<text x="175.1" y="197.6">A</text>
<text x="183.7" y="194.7">Document Number</text>
<text x="183.7" y="197.6">2026-001</text>
<text x="267" y="194.7">Rev</text>
<text x="269.8" y="197.6">-</text>
<text x="172.3" y="203.3">Date:</text>
<text x="187.2" y="203.3">Thursday, January 15, 2026</text>
<text x="229.7" y="203.3">Sheet</text>
<text x="244" y="203.3">1</text>
<text x="252.6" y="203.3">of</text>
<text x="261.2" y="203.3">1</text>
</g>
<g font-size="2.6" fill="#004080">
<text x="38.1" y="24.2">SHIELD_1</text>
<text x="41" y="27.1">SHIELD</text>
<text x="34.8" y="35.7">CHANNEL_B</text>
<text x="38.3" y="32.8">COMMON</text>
<text x="34.8" y="38.6">CHANNEL_A</text>
<text x="142.1" y="41.4">VB</text>
<text x="152.9" y="41.4">3.3</text>
<text x="153.3" y="38.6">5V</text>
<text x="213.9" y="38.6">OUT</text>
<text x="225.7" y="38.6">IN</text>
<text x="30.2" y="44.3">2</text>
<text x="48.9" y="44.3">1</text>
<text x="142.1" y="47.2">A0</text>
<text x="152.9" y="44.3">3.3</text>
<text x="213.9" y="44.3">GND</text>
<text x="142.1" y="50">A1</text>
<text x="142.1" y="52.9">A2</text>
<text x="153.3" y="50">B0</text>
<text x="153.3" y="52.9">B1</text>
<text x="142.1" y="55.8">A3</text>
<text x="142.1" y="58.6">A4</text>
<text x="153.3" y="55.8">B3</text>
<text x="153.3" y="58.6">B4</text>
<text x="44.5" y="61.5">01</text>
<text x="44.5" y="64.4">02</text>
<text x="142.1" y="61.5">A5</text>
<text x="142.1" y="64.4">A6</text>
<text x="153.3" y="61.5">B5</text>
<text x="153.3" y="64.4">B6</text>
<text x="44.5" y="67.3">03</text>
<text x="142.1" y="67.3">A7</text>
<text x="142.1" y="70.1">A8</text>
<text x="153.3" y="67.3">B7</text>
<text x="153.3" y="70.1">B8</text>
<text x="142.1" y="73">A9</text>
<text x="142.1" y="75.9">A10</text>
<text x="151.8" y="75.9">B10</text>
<text x="153.3" y="73">B9</text>
<text x="196.7" y="73">01</text>
<text x="196.7" y="75.9">02</text>
<text x="142.1" y="78.7">A11</text>
<text x="142.1" y="81.6">A12</text>
<text x="151.8" y="78.7">B11</text>
<text x="151.8" y="81.6">B12</text>
<text x="196.7" y="78.7">03</text>
<text x="196.7" y="81.6">04</text>
<text x="30.2" y="84.5">2</text>
<text x="48.9" y="84.5">1</text>
<text x="142.1" y="84.5">A15</text>
<text x="151.8" y="84.5">B13</text>
<text x="151.8" y="87.3">B14</text>
<text x="34.8" y="90.2">CHANNEL_A</text>
<text x="34.8" y="93.1">CHANNEL_B</text>
<text x="38.3" y="96">COMMON</text>
<text x="142.1" y="90.2">C13</text>
<text x="142.1" y="93.1">C14</text>
<text x="142.1" y="96">C15</text>
<text x="151.8" y="90.2">B15</text>
<text x="41" y="101.7">SHIELD</text>
<text x="142.1" y="101.7">R</text>
<text x="38.1" y="104.6">SHIELD_1</text>
<text x="154.5" y="104.6">G</text>
<text x="154.5" y="107.4">G</text>
<text x="154.5" y="110.3">G</text>
<text x="256.9" y="121.8">1</text>
<text x="256.9" y="124.7">2</text>
<text x="256.9" y="127.5">3</text>
<text x="256.9" y="130.4">4</text>
<text x="256.9" y="133.3">5</text>
<text x="17.3" y="139">1</text>
<text x="17.3" y="141.9">2</text>
<text x="256.9" y="139">GND</text>
<text x="256.9" y="141.9">GND</text>
<text x="17.3" y="144.7">3</text>
<text x="17.3" y="147.6">4</text>
<text x="17.3" y="150.5">5</text>
<text x="13" y="156.2">GND</text>
<text x="13" y="159.1">GND</text>
</g>
<g font-size="2.1">
<text x="30.2" y="2.2">5</text>
<text x="84.7" y="2.2">4</text>
<text x="139.2" y="2.2">3</text>
<text x="193.8" y="2.2">2</text>
<text x="248.3" y="2.2">1</text>
<text x=".8" y="29.8">D</text>
<text x="276.3" y="29.8">D</text>
<text x=".8" y="80.1">C</text>
<text x="276.3" y="80.1">C</text>
<text x=".8" y="130.3">B</text>
<text x="276.3" y="130.3">B</text>
<text x=".8" y="180.5">A</text>
<text x="276.3" y="180.5">A</text>
<text x="30.2" y="206">5</text>
<text x="84.7" y="206">4</text>
<text x="139.2" y="206">3</text>
<text x="193.8" y="206">2</text>
<text x="248.3" y="206">1</text>
</g>
</svg>
